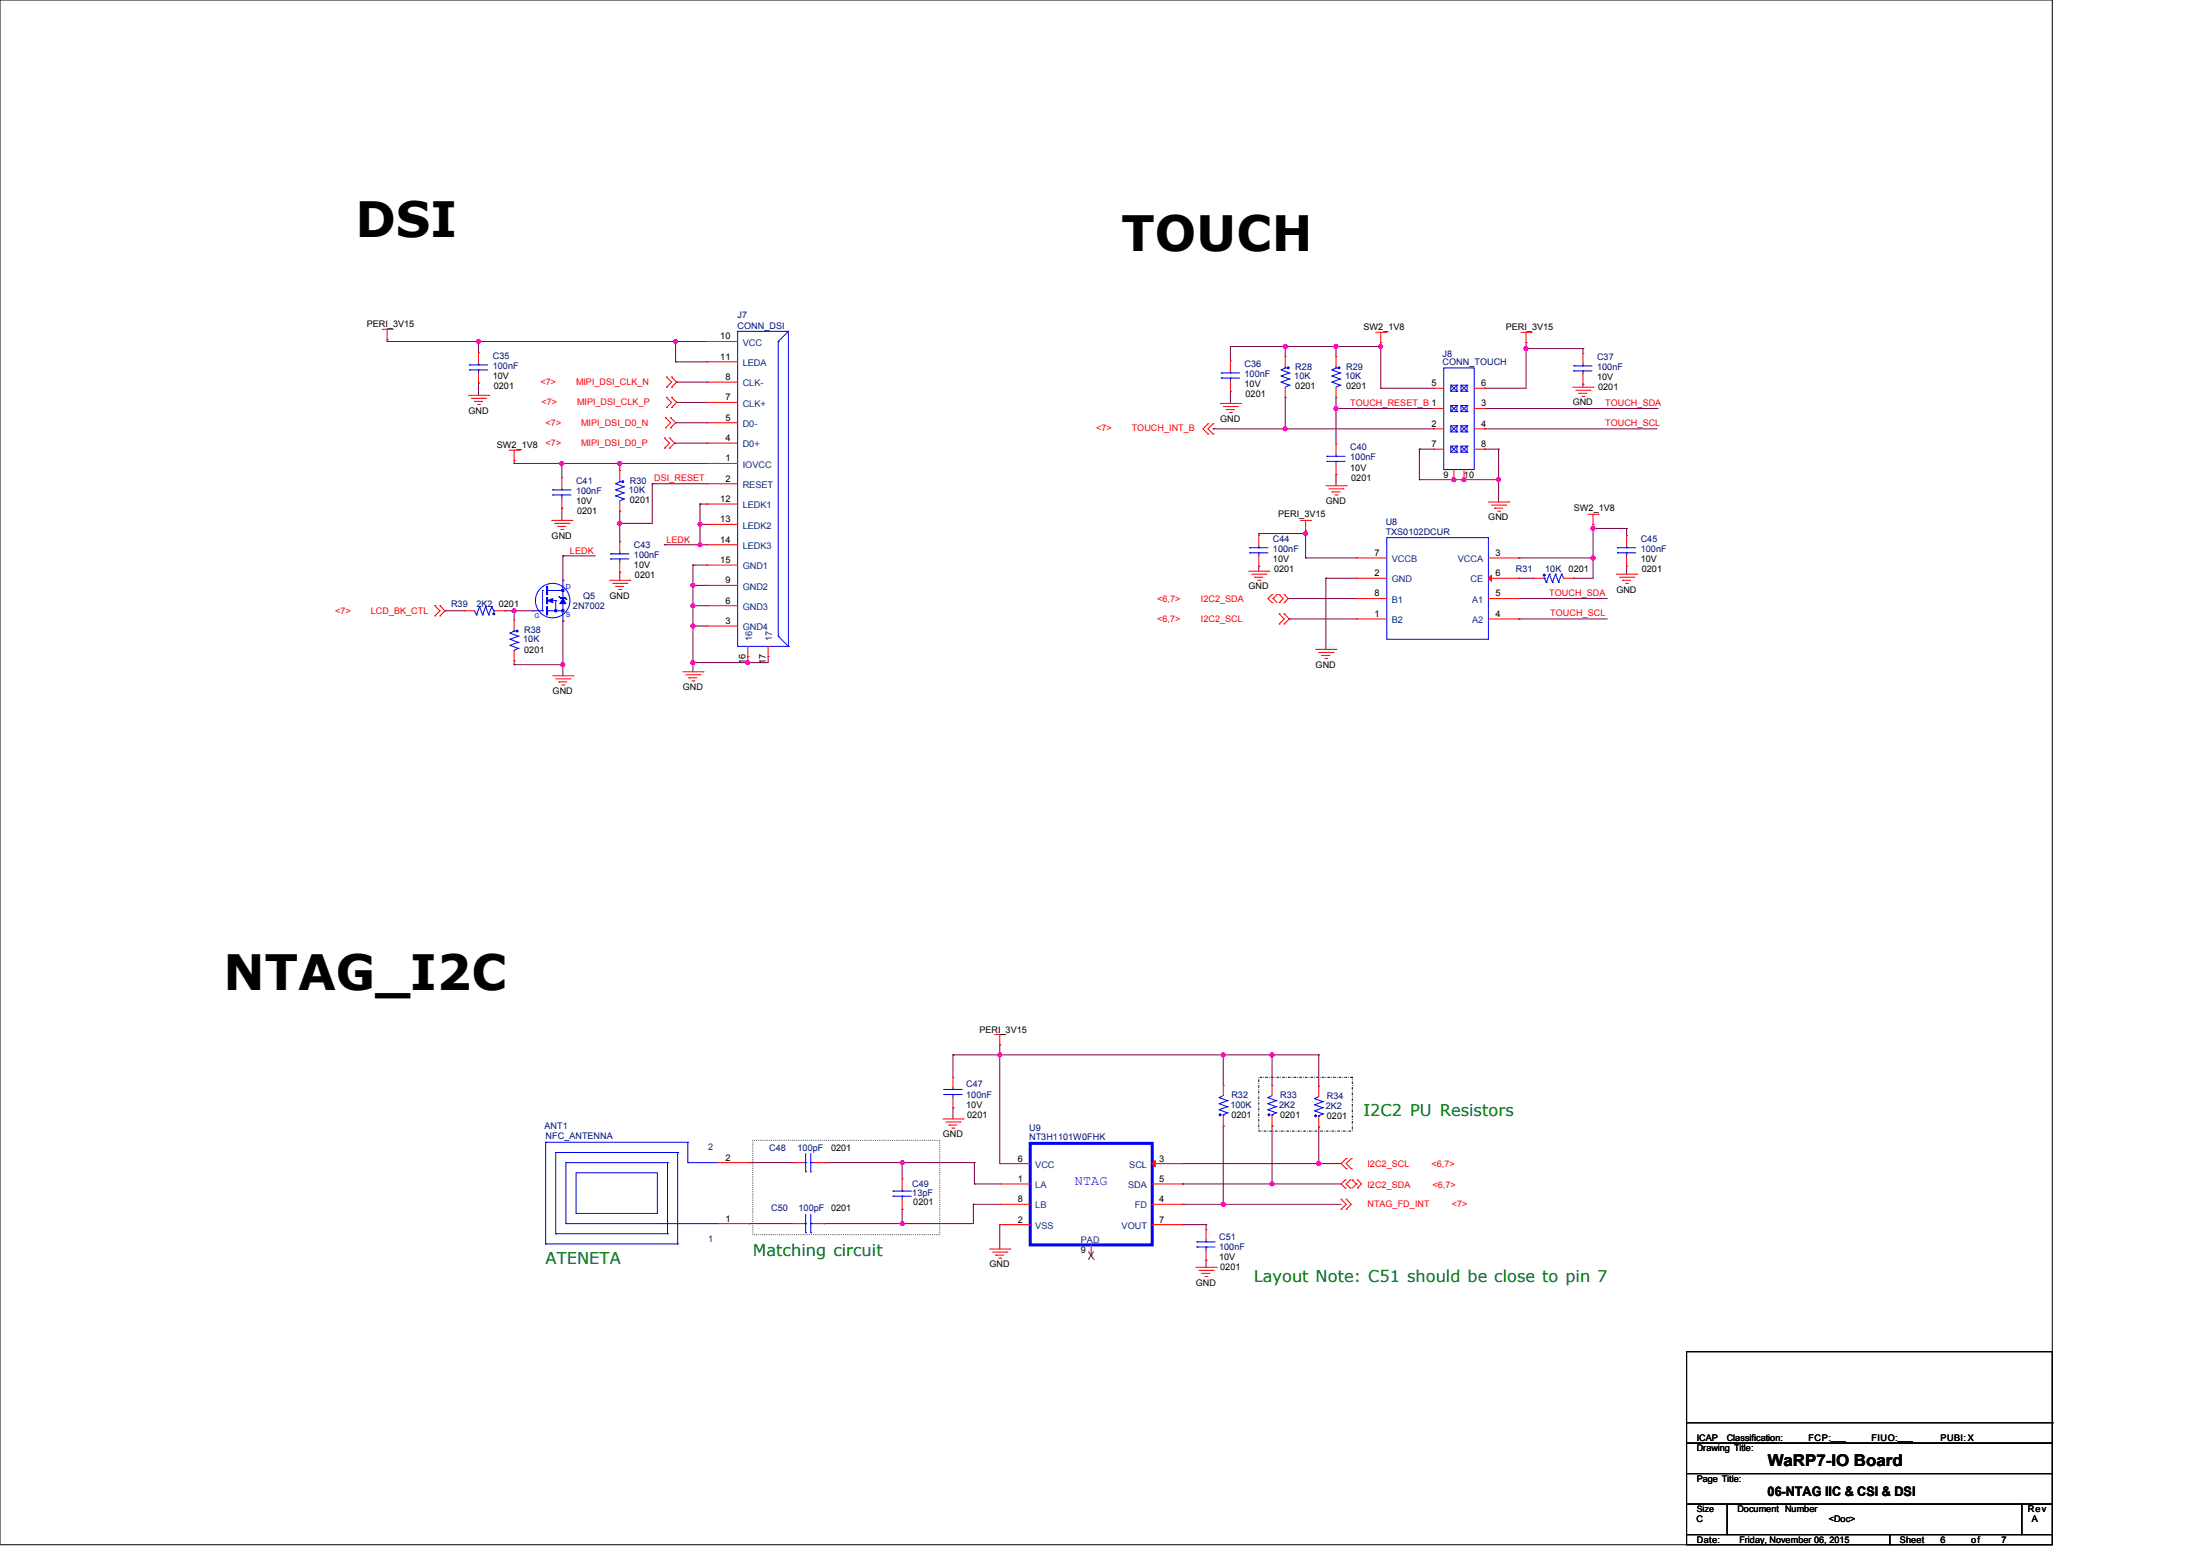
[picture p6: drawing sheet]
<svg xmlns="http://www.w3.org/2000/svg" width="297mm" height="210mm" viewBox="0 0 297 210" stroke-linecap="round" stroke-linejoin="round" font-family="sans-serif">
<path d="M0 0h277.1v208.5h-277.1zM227.7 194.8h49.4v4.1h-49.4zM227.7 198.9h49.4v4.1h-49.4zM227.7 182.4h49.4v12.4h-49.4zM227.7 192h49.4M277.1 192h.1M227.7 203h5.5v4.1h-5.5zM227.7 207.1h27.4v1.4h-27.4zM233.2 203h39.7v4.1h-39.7zM255.1 207.1h22v1.4h-22zM272.9 203h4.2v4.1h-4.2z" fill="none" stroke="#000" stroke-width=".14"/>
<path d="M101.6 153.9h25.3v12.7h-25.3z" fill="none" stroke="#000" stroke-width=".14" stroke-dasharray="0 .3"/>
<path d="M169.9 145.4h12.7v7.3h-12.7z" fill="none" stroke="#000" stroke-width=".14" stroke-dasharray=".3 .3 0 .3"/>
<g fill="none" stroke="#800040" stroke-width=".14">
<path d="M52.3 46.1h.1M52.3 45.8h.1M52.3 46.1h43.2M52.3 45.8v.3M64.6 46.1h.1M64.6 51.7h.1M64.6 46.1v1.5M64.6 51.7v1.7M91.1 59.8h.1M91.1 59.8h4.4M91.2 46.1h.1M91.2 48.8h.1"/>
<path d="M91.2 57.1h.1M91.2 46.1v2.7M91.2 48.8h4.3M91.2 57.1h4.3M91.3 51.6h.1M91.3 54.3h.1M91.3 51.6h4.2M91.3 54.3h4.2M163.8 57.9h.1M163.8 57.9h29.7M166.1 52.8h.1M166.1 46.8h.1"/>
<path d="M166.1 46.8v1.9M166.1 52.8v1.7M166.1 46.8h20.3M173.5 46.8h.1M173.5 53.6h.1M173.5 57.9h.1M173.5 46.8v1.3M173.5 53.6v4.3M180.4 53.6h.1M180.4 55.1h.1M180.4 46.8h.1M180.4 46.8v1.3"/>
<path d="M180.4 53.6v6.3M180.4 55.1h13.1M186.4 46.2h.1M186.4 52.4h.1M186.4 46.8h.1M186.4 46.2v6.2M186.4 52.4h7.1M200.4 55.1h.1M200.4 57.9h.1M200.4 52.4h.1M200.4 55.1h23.4M200.4 57.9h23.3"/>
<path d="M206 47h.1M206 46.2h.1M206 46.2v6.2h-5.6M206 47h7.7M213.7 51.8h.1M213.7 47h.1M213.7 47v.7M213.7 51.8v.5M69.4 62.5h.1M69.4 62.1h.1M69.4 62.5h26.1M69.4 62.1v.4"/>
<path d="M75.9 68.6h.1M75.9 62.5h.1M75.9 62.5v2M75.9 68.6v1.6M76 75h.1M76 75v3.3M76 75h4.4M83.7 62.5h.1M83.7 70.6h.1M83.7 69h.1M83.7 77.2h.1M83.7 62.5v1"/>
<path d="M83.7 69v4.1M83.7 77.2v1.1M88.1 65.3h.1M88.1 65.3v5.3h-4.4M88.1 65.3h7.4M89.7 73.5h.1M89.7 73.5h5.8M93.5 76.3h.1M93.5 79h.1M93.5 76.3h2M93.5 76.3v14.4M93.5 79h2"/>
<path d="M94.5 68h.1M94.5 73.5h.1M94.5 70.8h.1M94.5 68v5.5M94.5 68h1M94.5 70.8h1M169.9 76.4h.1M169.9 72h.1M169.9 72v.3M169.9 76.4v.7M169.9 72h6.4M176.3 75.3h.1"/>
<path d="M176.3 71.6h.1M176.3 72h.1M176.3 75.3h6.8M176.3 71.6v3.7M179 78h.1M179 78h4.1M179 78v9.6M180.4 64.1h.1M180.4 64.1v1.5M191.6 60.6h.1M191.6 64.7h.1M191.6 60.6h1.9"/>
<path d="M191.6 60.6v4.1M191.6 64.7h10.7M196.3 64.7h.1M197.6 64.7h.1M200.4 60.6h.1M200.4 60.6h1.9M202.3 60.6h.1M202.3 64.7h.1M202.3 60.6v7.2M205.1 78h.1M205.1 75.3h.1M205.1 75.3h10"/>
<path d="M205.1 78h1.9M212.5 78h.1M215.1 70.8h.1M215.1 71.3h.1M215.1 75.3h.1M215.1 70.8v7.2h-2.6M215.1 71.3h4.5M219.6 71.3h.1M219.6 76.4h.1M219.6 71.3v1M219.6 76.4v1.1M60.1 82.4h.1"/>
<path d="M60.1 82.4h2.6M68.2 82.4h.1M68.2 82.4h3.7M69.4 82.4h.1M69.4 89.7h.1M69.4 89.2h.1M69.4 82.4v1.3M69.4 89.2v.5M69.4 89.7h6.6M76 83.8h.1M76 89.7h.1M76 83.8v7.4"/>
<path d="M93.5 81.7h.1M93.5 84.5h.1M93.5 89.4h.1M93.5 81.7h2M93.5 84.5h2M101 88.6h.1M101 89.4h.1M101 88.6v.8M103.7 88.6h.1M103.7 88.6v.8h-10.2M173.9 80.8h.1M173.9 80.8h9.2"/>
<path d="M174.1 83.5h.1M174.1 83.5h9M205.1 80.8h.1M205.1 83.5h.1M205.1 80.8h11.9M205.1 83.5h11.9M101.1 156.9h.1M101.1 156.9h6M111.2 156.9h.1M111.2 156.9h20.3M121.8 156.9h.1M121.8 156.9v2.2"/>
<path d="M128.7 142.4h.1M128.7 149.5h.1M128.7 142.4h49.3M128.7 142.4v3M128.7 149.5v1.5M131.5 156.9h.1M131.5 159.8h.1M131.5 159.8h3.5M131.5 156.9v2.9M135 142.4h.1M135 141h.1M135 141v16"/>
<path d="M159.6 157h.1M159.6 159.8h.1M159.6 157h21.4M159.6 159.8h21.4M165.1 142.4h.1M165.1 152h.1M165.1 142.4v4.1M165.1 152v10.5M171.7 152h.1M171.7 159.8h.1M171.7 142.4h.1M171.7 142.4v4.1"/>
<path d="M171.7 152v7.8M178 152.1h.1M178 157h.1M178 142.4h.1M178 142.4v4.2M178 152.1v4.9M101.1 165.1h.1M101.1 165.1h6M111.2 165.1h.1M121.8 163.2h.1M121.8 165.1h.1M121.8 163.2v1.9"/>
<path d="M131.4 162.5h.1M131.4 162.5h3.6M131.4 162.5v2.6h-20.2M135 165.3h.1M135 165.3v3.3M159.6 165.3h.1M159.6 162.5h.1M159.6 162.5h21.4M159.6 165.3h3.2M162.8 165.3h.1M162.8 170.1h.1M162.8 165.3v.7"/>
<path d="M162.8 170.1v.9M165.1 162.5h.1"/>
</g>
<g fill="#f0f" stroke="#f0f" stroke-width=".14">
<circle cx="165.1" cy="142.4" r=".27"/>
<circle cx="135" cy="142.4" r=".27"/>
<circle cx="165.1" cy="162.5" r=".27"/>
<circle cx="121.8" cy="156.9" r=".27"/>
<circle cx="121.8" cy="165.1" r=".27"/>
<circle cx="178" cy="157" r=".27"/>
<circle cx="171.7" cy="159.8" r=".27"/>
<circle cx="171.7" cy="142.4" r=".27"/>
<circle cx="93.5" cy="79" r=".27"/>
<circle cx="93.5" cy="81.7" r=".27"/>
<circle cx="93.5" cy="89.4" r=".27"/>
<circle cx="93.5" cy="84.5" r=".27"/>
<circle cx="83.7" cy="62.5" r=".27"/>
<circle cx="83.7" cy="70.6" r=".27"/>
<circle cx="91.2" cy="46.1" r=".27"/>
<circle cx="64.6" cy="46.1" r=".27"/>
<circle cx="75.8" cy="62.5" r=".27"/>
<circle cx="100.9" cy="89.4" r=".27"/>
<circle cx="215.1" cy="71.3" r=".27"/>
<circle cx="176.2" cy="72" r=".27"/>
<circle cx="173.5" cy="46.8" r=".27"/>
<circle cx="206" cy="47" r=".27"/>
<circle cx="186.4" cy="46.8" r=".27"/>
<circle cx="180.4" cy="55.1" r=".27"/>
<circle cx="180.4" cy="46.8" r=".27"/>
<circle cx="173.5" cy="57.9" r=".27"/>
<circle cx="202.3" cy="64.7" r=".27"/>
<circle cx="215.1" cy="75.3" r=".27"/>
<circle cx="197.6" cy="64.7" r=".27"/>
<circle cx="196.3" cy="64.7" r=".27"/>
<circle cx="94.5" cy="73.5" r=".26"/>
<circle cx="94.5" cy="70.8" r=".27"/>
<circle cx="76" cy="89.7" r=".27"/>
<circle cx="69.4" cy="82.4" r=".27"/>
</g>
<g fill="none" stroke="#f00" stroke-width=".14">
<path d="M51.6 44.4h1.3M52.3 45.8h.1M52.3 44.4v1.4M52.9 44.4h.1M63.2 53.4h2.8M63.6 53.8h2M64.1 54.2h.1M64.1 54.2h1.1M64.5 54.6h.2M64.6 47.6h.1M64.6 51.7h.1M64.6 47.6v1.4"/>
<path d="M64.6 50.3v1.4M64.7 54.6h.1M65.6 53.8h.1M66 53.4h.1M89.7 59.1h.1M89.7 59.1l.7 .7-.7 .7M89.8 57.7h.1M89.8 56.4h.1M89.8 56.4l.7 .7-.7 .6M90 52.3h.1M90 50.9h.1M90 55h.1"/>
<path d="M90 53.6h.1M90 50.9l.7 .7-.7 .7M90 53.6l.7 .7-.7 .7M90.4 59.1h.1M90.4 59.1l.7 .7-.7 .7M90.5 56.4h.1M90.5 57.7h.1M90.5 56.4l.7 .7-.7 .6M90.7 50.9h.1M90.7 52.3h.1M90.7 53.6h.1M90.7 55h.1"/>
<path d="M90.7 50.9l.6 .7-.6 .7M90.7 53.6l.6 .7-.6 .7M95.5 48.8h.1M95.5 46.1h.1M95.5 51.6h.1M95.5 54.3h.1M95.5 57.1h.1M95.5 59.8h.1M95.5 48.8h4.1M95.5 46.1h4.1M95.5 51.6h4.1M95.5 54.3h4.1"/>
<path d="M95.5 57.1h4.1M95.5 59.8h4.1M163.1 57.2h.1M163.1 58.6h.1M163.1 57.2l-.7 .7 .7 .7M163.8 57.2h.1M163.8 58.6h.1M163.8 57.2l-.7 .7 .7 .7M164.7 54.5h2.8M165.1 54.9h2M165.6 55.3h.1M165.6 55.3h1"/>
<path d="M166 55.7h.2M166.1 48.7h.1M166.1 52.8h.1M166.1 48.7v1.4M166.1 51.4v1.4M166.2 55.7h.1M167.1 54.9h.1M167.5 54.5h.1M173.5 48.1h.1M173.5 53.6h.1M173.5 48.1v1.4M173.5 52.3v1.3"/>
<path d="M180.4 59.9h.1M180.4 48.1h.1M180.4 53.6h.1M180.4 48.1v1.4M180.4 52.3v1.3M180.4 59.9v1.4M185.7 44.9h1.4M186.4 46.2h.1M186.4 44.9v1.3M187.1 44.9h.1M193.5 52.4h.1M193.5 55.1h.1"/>
<path d="M193.5 57.9h.1M193.5 57.9h1.4M193.5 52.4h1.4M193.5 55.1h1.4M199 57.9h1.4M199 52.4h1.4M199 55.1h1.4M200.4 57.9h.1M200.4 52.4h.1M200.4 55.1h.1M205.3 44.9h1.4M206 46.2h.1"/>
<path d="M206 44.9v1.3M206.7 44.9h.1M212.3 52.3h2.8M212.7 52.7h2M213.1 53.1h.1M213.1 53.1h1.1M213.6 53.5h.2M213.7 47.7h.1M213.7 51.8h.1M213.7 47.7v1.4M213.7 50.5v1.3M213.8 53.5h.1"/>
<path d="M214.7 52.7h.1M215.1 52.3h.1M68.7 60.8h1.4M69.4 62.1h.1M69.4 60.8v1.3M70.1 60.8h.1M74.5 70.2h2.7M74.9 70.6h1.9M75.3 71h.1M75.3 71h1.1M75.7 71.5h.3M75.9 64.5h.1"/>
<path d="M75.9 68.6h.1M75.9 64.5v1.3M75.9 67.2v1.4M76 71.5h.1M76 78.3h.1M76.8 70.6h.1M77.2 70.2h.1M82.3 78.3h2.7M82.7 78.7h1.9M83.1 79.1h.1M83.1 79.1h1.1M83.5 79.6h.3"/>
<path d="M83.7 63.5h.1M83.7 69h.1M83.7 73.1h.1M83.7 77.2h.1M83.7 63.5v1.4M83.7 67.6v1.4M83.7 73.1v1.4M83.7 75.9v1.3M83.8 79.6h.1M84.6 78.7h.1M85 78.3h.1M89.7 60.5h.1"/>
<path d="M90.4 60.5h.1M95.5 76.3h.1M95.5 73.5h.1M95.5 70.8h.1M95.5 68h.1M95.5 79h.1M95.5 65.3h.1M95.5 62.5h.1M95.5 76.3h4.1M95.5 73.5h4.1M95.5 70.8h4.1M95.5 68h4.1"/>
<path d="M95.5 79h4.1M95.5 65.3h4.1M95.5 62.5h4.1M168.6 77.1h2.7M169 77.5h1.9M169.4 77.9h.1M169.4 77.9h1.1M169.8 78.3h.3M169.9 72.3h.1M169.9 76.4h.1M169.9 72.3v1.4M169.9 75v1.4"/>
<path d="M170.1 78.3h.1M170.9 77.5h.1M171.3 77.1h.1M175.6 70.2h1.3M176.3 71.6h.1M176.3 70.2v1.4M176.9 70.2h.1M179 65.6h2.7M179.4 66h1.9M179.8 66.4h.1M179.8 66.4h1.1M180.2 66.8h.3"/>
<path d="M180.4 64.1h.1M180.4 62.7v1.4M180.5 66.8h.1M181.3 66h.1M181.7 65.6h.1M183.1 75.3h.1M183.1 78h.1M183.1 75.3h4.1M183.1 78h4.1M193.5 60.6h.1M193.5 60.6h1.4M196.3 64.7h.1"/>
<path d="M196.3 63.4v1.3M197.6 64.7h.1M197.6 63.4v1.3M199 60.6h1.4M200.4 60.6h.1M200.9 67.8h2.8M200.9 75.3h4.2M200.9 78h4.2M201.3 68.2h2M201.8 68.6h.1M201.8 68.6h1.1M202.2 69h.2"/>
<path d="M202.4 69h.1M203.3 68.2h.1M203.7 67.8h.1M205.1 75.3h.1M205.1 78h.1M207 78h.1M207 78h1.3M211.1 78h1.4M212.5 78h.1M214.4 69.4h1.4M215.1 70.8h.1M215.1 69.4v1.4"/>
<path d="M215.8 69.4h.1M218.2 77.5h2.8M218.6 77.9h2M219 78.3h.1M219 78.3h1.1M219.5 78.7h.2M219.6 72.3h.1M219.6 76.4h.1M219.6 72.3v1.4M219.6 75v1.4M219.7 78.7h.1M220.6 77.9h.1"/>
<path d="M221 77.5h.1M58.7 83.1h.1M58.7 81.7h.1M58.7 81.7l.7 .7-.7 .7M59.4 81.7h.1M59.4 83.1h.1M59.4 81.7l.7 .7-.7 .7M62.7 82.4h.1M62.7 82.4h1.4M66.8 82.4h1.4M68.2 82.4h.1M69.4 83.7h.1"/>
<path d="M69.4 89.2h.1M69.4 83.7v1.3M69.4 87.8v1.4M71.9 82.4h.1M74.6 91.2h2.8M75 91.6h2M75.4 92h.1M75.4 92h1.1M75.9 92.4h.2M76 83.8h.1M76.1 92.4h.1M77 91.6h.1"/>
<path d="M77.4 91.2h.1M92.2 90.7h2.7M92.6 91.1h1.9M93 91.5h.1M93 91.5h1.1M93.4 91.9h.3M93.7 91.9h.1M94.5 91.1h.1M94.9 90.7h.1M95.5 81.7h.1M95.5 84.5h.1M95.5 81.7h4.1"/>
<path d="M95.5 84.5h4.1M101 88.6h.1M101 87.2v1.4M103.7 88.6h.1M103.7 87.2v1.4M171.7 81.3h.1M171.7 80.2h.1M171.7 80.2l-.5 .6 .5 .5M171.9 80.8h.1M171.9 80.8l.5 .5M172.4 80.2h.1M172.4 80.2l-.5 .6"/>
<path d="M172.7 84.2h.1M172.7 82.8h.1M172.7 80.2h.1M172.7 81.3h.1M172.7 82.8l.7 .7-.7 .7M172.7 80.2l.5 .6-.5 .5M173.4 82.8h.1M173.4 84.2h.1M173.4 80.2h.1M173.4 81.3h.1M173.4 82.8l.7 .7-.7 .7M173.4 80.2l.5 .6-.5 .5"/>
<path d="M177.6 87.6h2.8M178 88.1h2M178.4 88.5h.1M178.4 88.5h1.1M178.9 88.9h.2M179.1 88.9h.1M180 88.1h.1M180.4 87.6h.1M183.1 80.8h.1M183.1 83.5h.1M183.1 80.8h4.1M183.1 83.5h4.1"/>
<path d="M200.9 80.8h4.2M200.9 83.5h4.2M205.1 80.8h.1M205.1 83.5h.1M134.3 139.6h1.3M135 139.6v1.4M135.6 139.6h.1M97 156.9h4.1M101.1 156.9h.1M107.1 156.9h.1M107.1 156.9h1.4M109.9 156.9h1.3"/>
<path d="M111.2 156.9h.1M121.8 159.1h.1M121.8 159.1v1.4M127.3 151h2.7M127.7 151.4h1.9M128.1 151.8h.1M128.1 151.8h1.1M128.5 152.3h.3M128.7 145.4h.1M128.7 149.5h.1M128.7 145.4v1.4M128.7 148.1v1.4"/>
<path d="M128.8 152.3h.1M129.6 151.4h.1M130 151h.1M135 141h.1M135 157h.1M135 159.8h.1M135 157h4.1M135 159.8h4.1M155.5 157h4.1M155.5 159.8h4.1M159.6 157h.1M159.6 159.8h.1"/>
<path d="M165.1 152h.1M165.1 146.5h.1M165.1 146.5v1.4M165.1 150.6v1.4M171.7 152h.1M171.7 146.5h.1M171.7 146.5v1.4M171.7 150.6v1.4M178 152.1h.1M178 146.6h.1M178 146.6v1.4M178 150.7v1.4"/>
<path d="M181.6 159.2h.1M181.6 159.2l-.6 .6 .6 .5M181.7 156.4h.1M181.7 157.7h.1M181.7 156.4l-.7 .6 .7 .7M182.3 159.2h.1M182.3 159.2l-.6 .6 .6 .5M182.4 157.7h.1M182.4 156.4h.1M182.4 156.4l-.7 .6 .7 .7M182.6 159.2h.1M182.6 159.2l.5 .6"/>
<path d="M183.1 159.8h.1M183.1 159.8l-.5 .5M183.3 159.2h.1M183.3 159.2l.5 .6-.5 .5M97 165.1h4.1M101.1 165.1h.1M107.1 165.1h.1M107.1 165.1h1.4M109.9 165.1h1.3M111.2 165.1h.1M121.8 163.2h.1M121.8 161.9v1.3"/>
<path d="M133.6 168.6h2.7M134 169h1.9M134.4 169.4h.1M134.4 169.4h1.1M134.8 169.8h.3M135 162.5h.1M135 165.3h.1M135 162.5h4.1M135 165.3h4.1M135.1 169.8h.1M135.9 169h.1M136.3 168.6h.1"/>
<path d="M147.3 169.4h.1M147.3 168v1.4M155.5 162.5h4.1M155.5 165.3h4.1M159.6 162.5h.1M159.6 165.3h.1M161.4 171h2.8M161.9 171.4h1.9M162.3 171.9h.1M162.3 171.9h1.1M162.7 172.3h.2M162.8 166h.1"/>
<path d="M162.8 170.1h.1M162.8 166v1.3M162.8 168.7v1.4M162.9 172.3h.1M163.8 171.4h.1M164.2 171h.1M181 161.9h.1M181 163.2h.1M181 161.9l.7 .6-.7 .7M181.6 160.3h.1M181.7 161.9h.1M181.7 163.2h.1"/>
<path d="M181.7 161.9l.7 .6-.7 .7M182.3 160.3h.1M183.3 160.3h.1"/>
</g>
<g fill="none" stroke="#00f" stroke-width=".14">
<path d="M63.4 49.9h.1M63.4 49.2h.1M63.4 49.9h2.4M63.4 49.2h2.4M64.6 49.2h.1M64.6 49.9h.1M64.6 49v.2M64.6 49.9v.4M99.6 44.7h6.8v42.5h-6.8zM105.1 46.1h.1M105.1 46.1v39.8M106.4 44.7l-1.3 1.4"/>
<path d="M164.9 51h.1M164.9 50.3h.1M164.9 51h2.4M164.9 50.3h2.4M166.1 50.3h.1M166.1 51h.1M166.1 50.1v.2M166.1 51v.4M173 51.6h.1M173 50.7h.1M173 49.9h.1M173 51.6l1.1 .4"/>
<path d="M173 50.7l1.1 .5M173 49.9l1.1 .4M173.5 49.7h.1M173.5 49.5v.2M173.5 49.7l-.5 .2M174.1 52h.1M174.1 51.2h.1M174.1 50.3h.1M174.1 52l-.6 .3M174.1 51.2l-1.1 .4M174.1 50.3l-1.1 .4M179.8 51.6h.1"/>
<path d="M179.8 50.7h.1M179.8 49.9h.1M179.8 51.6l1.1 .4M179.8 50.7l1.1 .5M179.8 49.9l1.1 .4M180.4 49.7h.1M180.4 49.5v.2M180.4 49.7l-.6 .2M180.9 52h.1M180.9 51.2h.1M180.9 50.3h.1M180.9 52l-.5 .3"/>
<path d="M180.9 51.2l-1.1 .4M180.9 50.3l-1.1 .4M194.9 49.7h4.1v13.7h-4.1zM195.9 52h.8v.8h-.8zM195.9 54.7h.8v.9h-.8zM195.9 57.5h.8v.8h-.8zM195.9 52l.8 .8M195.9 54.7l.8 .9M195.9 57.5l.8 .8M196.7 52h.1M196.7 52.8h.1M196.7 54.7h.1"/>
<path d="M196.7 55.6h.1M196.7 57.5h.1M196.7 58.3h.1M196.7 52l-.8 .8M196.7 54.7l-.8 .9M196.7 57.5l-.8 .8M197.2 52h.9v.8h-.9zM197.2 54.7h.9v.9h-.9zM197.2 57.5h.9v.8h-.9zM197.2 52l.9 .8M197.2 54.7l.9 .9M197.2 57.5l.9 .8"/>
<path d="M198.1 52h.1M198.1 52.8h.1M198.1 54.7h.1M198.1 55.6h.1M198.1 57.5h.1M198.1 58.3h.1M198.1 52l-.9 .8M198.1 54.7l-.9 .9M198.1 57.5l-.9 .8M212.5 50.1h.1M212.5 49.4h.1M212.5 50.1h2.4"/>
<path d="M212.5 49.4h2.4M213.7 49.4h.1M213.7 50.1h.1M213.7 49.1v.3M213.7 50.1v.4M73.2 79.7h.1M73.2 79.7v2.7M73.9 79.7h2M74.6 66.8h.1M74.6 66.1h.1M74.6 66.8h2.5M74.6 66.1h2.5"/>
<path d="M75.9 79.7h.1M75.9 66.1h.1M75.9 66.8h.1M75.9 65.8v.3M75.9 66.8v.4M76 79.8h.1M76 78.3h.1M76 78.3v1.3M76 79.8v.8M82.4 75.4h.1M82.4 74.8h.1M82.4 75.4h2.5"/>
<path d="M82.4 74.8h2.5M83.1 66.9h.1M83.1 66.1h.1M83.1 65.3h.1M83.1 66.9l1.1 .4M83.1 66.1l1.1 .4M83.1 65.3l1.1 .4M83.7 65h.1M83.7 74.8h.1M83.7 75.4h.1M83.7 64.9v.1M83.7 74.5v.3"/>
<path d="M83.7 75.4v.5M83.7 65l-.6 .3M84.2 67.3h.1M84.2 66.5h.1M84.2 65.7h.1M84.2 67.3l-.5 .3M84.2 66.5l-1.1 .4M84.2 65.7l-1.1 .4M168.7 74.6h.1M168.7 73.9h.1M168.7 74.6h2.5M168.7 73.9h2.5"/>
<path d="M169.9 73.9h.1M169.9 74.6h.1M169.9 73.7v.2M169.9 74.6v.4M179.1 62.3h.1M179.1 61.6h.1M179.1 62.3h2.5M179.1 61.6h2.5M180.4 61.6h.1M180.4 62.3h.1M180.4 61.3v.3M180.4 62.3v.4"/>
<path d="M187.2 72.6h13.7v13.7h-13.7zM195.9 60.2h.8v.8h-.8zM195.9 60.2l.8 .8M196.7 60.2h.1M196.7 61h.1M196.7 60.2l-.8 .8M197.2 60.2h.9v.8h-.9zM197.2 60.2l.9 .8M198.1 60.2h.1M198.1 61h.1M198.1 60.2l-.9 .8M208.3 78h.2"/>
<path d="M208.5 78h.1M208.5 78l.3 .6M208.8 78.6h.1M209.2 77.5h.1M209.2 77.5l.4 1.1M209.2 77.5l-.4 1.1M209.6 78.6h.1M210 77.5h.1M210 77.5l.4 1.1M210 77.5l-.4 1.1M210.4 78.6h.1M210.8 77.5h.1"/>
<path d="M210.8 77.5l.3 .5M210.8 77.5l-.4 1.1M218.4 74.6h.1M218.4 73.9h.1M218.4 74.6h2.4M218.4 73.9h2.4M219.6 73.9h.1M219.6 74.6h.1M219.6 73.7v.2M219.6 74.6v.4M64.1 82.4l.2 .6M64.3 83h.1"/>
<path d="M64.7 81.9h.1M64.7 81.9l-.4 1.1M64.7 81.9l.5 1.1M65.2 83h.1M65.6 81.9h.1M65.6 81.9l-.4 1.1M65.6 81.9l.4 1.1M66 83h.1M66.4 81.9h.1M66.4 81.9l-.4 1.1M66.4 81.9l.3 .5M66.7 82.4h.1"/>
<path d="M68.9 87.1h.1M68.9 86.3h.1M68.9 85.4h.1M68.9 87.1l1.1 .4M68.9 86.3l1.1 .4M68.9 85.4l1.1 .5M69.4 85.2h.1M69.4 85v.2M69.4 85.2l-.5 .2M70 87.5h.1M70 86.7h.1M70 85.9h.1"/>
<path d="M70 87.5l-.6 .3M70 86.7l-1.1 .4M70 85.9l-1.1 .4M71.9 82.4h1.3M73.2 82.4h.1M73.9 82.4h2M74.6 81.1h.4M75 81.1h.1M75 81.1v1.2M75.9 82.4h.1M76 82.3h.1M76 83.8h.1"/>
<path d="M76 81.5v.8M76 82.6v1.2M105.1 85.9h.1M105.1 85.9l1.3 1.3M106.4 87.2h.1M73.7 154.2h.1M73.7 154.2v13.7M73.7 154.2h19.2M75 155.5h.1M75 155.5v11M75 155.5h16.5M76.4 156.9h.1"/>
<path d="M76.4 156.9h13.7M76.4 156.9v8.2M77.8 158.3h10.9v5.5h-10.9zM90.1 156.9h.1M90.1 156.9v9.6M91.5 155.5h.1M91.5 155.5v12.4M92.9 154.2h.1M92.9 156.9h.1M92.9 156.9h4.1M92.9 154.2v2.7M97 156.9h.1"/>
<path d="M108.5 156.9h.3M108.8 156.9h.1M108.8 158.1h.1M108.8 155.7v2.4M109.5 158.1h.1M109.5 156.9h.1M109.5 156.9h.4M109.5 155.7v2.4M127.4 147.7h.1M127.4 147h.1M127.4 147.7h2.5M127.4 147h2.5"/>
<path d="M128.7 147h.1M128.7 147.7h.1M128.7 146.8v.2M128.7 147.7v.4M164.6 148.1h.1M164.6 149h.1M164.6 149.8h.1M164.6 148.1l1.1 .4M164.6 149l1.1 .4M164.6 149.8l1.1 .4M165.1 150.5h.1M165.1 150.5v.1"/>
<path d="M165.1 147.9l-.5 .2M165.7 148.5h.1M165.7 149.4h.1M165.7 150.2h.1M165.7 148.5l-1.1 .5M165.7 149.4l-1.1 .4M165.7 150.2l-.6 .3M171.2 148.1h.1M171.2 149h.1M171.2 149.8h.1M171.2 148.1l1.1 .4M171.2 149l1.1 .4"/>
<path d="M171.2 149.8l1.1 .4M171.7 150.5h.1M171.7 150.5v.1M171.7 147.9l-.5 .2M172.3 148.5h.1M172.3 149.4h.1M172.3 150.2h.1M172.3 148.5l-1.1 .5M172.3 149.4l-1.1 .4M172.3 150.2l-.6 .3M177.5 148.3h.1M177.5 149.1h.1"/>
<path d="M177.5 149.9h.1M177.5 148.3l1.1 .4M177.5 149.1l1.1 .4M177.5 149.9l1.1 .4M178 150.6h.1M178 150.6v.1M178 148l-.5 .3M178.6 148.7h.1M178.6 149.5h.1M178.6 150.3h.1M178.6 148.7l-1.1 .4M178.6 149.5l-1.1 .4"/>
<path d="M178.6 150.3l-.6 .3M73.7 167.9h.1M73.7 167.9h17.8M75 166.5h.1M75 166.5h15.1M76.4 165.1h.1M76.4 165.1h20.6M90.1 166.5h.1M91.5 167.9h.1M97 165.1h.1M108.5 165.1h.3M108.8 165.1h.1"/>
<path d="M108.8 166.4h.1M108.8 163.9v2.5M109.5 166.4h.1M109.5 165.1h.1M109.5 163.9v2.5M109.5 165.1h.4M120.6 161.4h.1M120.6 160.8h.1M120.6 161.4h2.4M120.6 160.8h2.4M121.8 160.8h.1M121.8 161.4h.1"/>
<path d="M121.8 160.5v.3M121.8 161.4v.5M161.6 168.3h.1M161.6 167.6h.1M161.6 168.3h2.4M161.6 167.6h2.4M162.8 167.6h.1M162.8 168.3h.1M162.8 167.3v.3M162.8 168.3v.4"/>
<circle cx="74.6" cy="81.1" r="2.33"/>
</g>
<g fill="#00f" stroke="#00f" stroke-width=".14">
<path d="M76 80.8l.4 .7h-.8z"/>
<path d="M73.9 81.1l.7-.3v.5z"/>
<path d="M75.9 79.6h.2v.2h-.2z" fill-rule="evenodd"/>
<path d="M75.9 82.3h.2v.3h-.2z" fill-rule="evenodd"/>
<path d="M73.8 79.1h.1v1.1h-.1z" fill-rule="evenodd"/>
<path d="M73.8 81.9h.1v1.1h-.1z" fill-rule="evenodd"/>
<path d="M73.8 80.6h.1v.9h-.1z" fill-rule="evenodd"/>
<path d="M75.7 80.6h.6v.2h-.6z" fill-rule="evenodd"/>
<path d="M74.9 82.3h.3v.3h-.3z" fill-rule="evenodd"/>
<path d="M76.3 80.6l.2 .3-.2-.1z" fill-rule="evenodd"/>
<path d="M75.4 80.5l.3 .1v.2z" fill-rule="evenodd"/>
<circle cx="66.7" cy="82.8" r=".13"/>
<circle cx="171.3" cy="150.5" r=".13"/>
<circle cx="164.7" cy="150.5" r=".13"/>
<circle cx="177.6" cy="150.6" r=".13"/>
<circle cx="84.1" cy="65" r=".13"/>
<circle cx="69.8" cy="85.2" r=".13"/>
<circle cx="180.8" cy="49.6" r=".13"/>
<circle cx="173.9" cy="49.6" r=".13"/>
<circle cx="208.5" cy="77.6" r=".13"/>
</g>
<path d="M139.1 154.3h16.4v13.7h-16.4z" fill="none" stroke="#00f" stroke-width=".4"/>
<g fill="#f00" stroke="#f00" stroke-width=".14">
<path d="M155.5 157l.5-.4v.9z"/>
<path d="M200.9 78l.4-.4v.9z"/>
</g>
<path d="M146.9 170h.1M146.9 168.9l.7 1.1M147.6 170h.1M147.6 168.9l-.7 1.1" fill="none" stroke="#804000" stroke-width=".14"/>
<g font-size="6.6">
<text x="48" y="32">DSI</text>
<text x="151.4" y="33.9">TOUCH</text>
<text x="30.2" y="133.6">NTAG_I2C</text>
</g>
<g font-size="2.2" fill="#008000">
<text x="184.1" y="150.6">I2C2 PU Resistors</text>
<text x="73.7" y="170.6">ATENETA</text>
<text x="101.6" y="169.5">Matching circuit</text>
<text x="169.3" y="173">Layout Note: C51 should be close to pin 7</text>
</g>
<text font-size="2.2" x="238.6" y="197.9">WaRP7-IO Board</text>
<text font-size="1.8" fill="#00f" x="145.1" y="159.9">NTAG</text>
<text font-size="1.8" x="238.6" y="201.9">06-NTAG IIC &amp; CSI &amp; DSI</text>
<g font-size="1.2">
<text x="49.5" y="44.2">PERI_3V15</text>
<text x="97.2" y="45.8">10</text>
<text x="184.1" y="44.6">SW2_1V8</text>
<text x="203.3" y="44.6">PERI_3V15</text>
<text x="66.5" y="51.2">10V</text>
<text x="66.7" y="52.5">0201</text>
<text x="97.2" y="48.5">11</text>
<text x="97.9" y="51.3">8</text>
<text x="168" y="52.3">10V</text>
<text x="168.1" y="53.6">0201</text>
<text x="174.9" y="52.5">0201</text>
<text x="181.7" y="52.5">0201</text>
<text x="193.2" y="52.1">5</text>
<text x="200" y="52.1">6</text>
<text x="215.6" y="51.3">10V</text>
<text x="215.7" y="52.7">0201</text>
<text x="63.2" y="55.8">GND</text>
<text x="97.9" y="54">7</text>
<text x="97.9" y="56.8">5</text>
<text x="97.9" y="59.5">4</text>
<text x="164.7" y="56.9">GND</text>
<text x="193.2" y="57.6">2</text>
<text x="200" y="57.6">4</text>
<text x="200" y="54.9">3</text>
<text x="212.3" y="54.7">GND</text>
<text x="67.1" y="60.5">SW2_1V8</text>
<text x="97.9" y="65">2</text>
<text x="97.9" y="62.3">1</text>
<text x="182.3" y="63.5">10V</text>
<text x="182.4" y="64.9">0201</text>
<text x="193.2" y="60.3">7</text>
<text x="194.9" y="64.5">9</text>
<text x="197.6" y="64.5">10</text>
<text x="200" y="60.3">8</text>
<text x="77.8" y="68">10V</text>
<text x="77.9" y="69.4">0201</text>
<text x="85" y="67.9">0201</text>
<text x="97.2" y="70.5">13</text>
<text x="97.2" y="67.7">12</text>
<text x="172.6" y="69.8">PERI_3V15</text>
<text x="179" y="68">GND</text>
<text x="200.9" y="70.2">GND</text>
<text x="212.5" y="69">SW2_1V8</text>
<text x="74.5" y="72.7">GND</text>
<text x="85.6" y="76.7">10V</text>
<text x="97.2" y="76">15</text>
<text x="97.2" y="73.2">14</text>
<text x="171.9" y="75.9">10V</text>
<text x="172" y="77.2">0201</text>
<text x="185.6" y="75">7</text>
<text x="185.6" y="77.8">2</text>
<text x="201.9" y="75">3</text>
<text x="201.9" y="77.8">6</text>
<text x="211.8" y="77.2">0201</text>
<text x="221.5" y="75.9">10V</text>
<text x="221.6" y="77.2">0201</text>
<text x="67.3" y="81.9">0201</text>
<text x="82.3" y="80.8">GND</text>
<text x="85.7" y="78.1">0201</text>
<text x="97.9" y="78.7">9</text>
<text x="97.9" y="81.5">6</text>
<text x="168.6" y="79.6">GND</text>
<text x="185.6" y="80.5">8</text>
<text x="185.6" y="83.2">1</text>
<text x="201.9" y="80.5">5</text>
<text x="201.9" y="83.2">4</text>
<text x="218.2" y="80">GND</text>
<text x="70.8" y="88.1">0201</text>
<text x="97.9" y="84.2">3</text>
<text x="100.7" y="89.6" transform="rotate(-90 100.7 89.6)">16</text>
<text x="103.4" y="89.6" transform="rotate(-90 103.4 89.6)">17</text>
<text x="74.6" y="93.7">GND</text>
<text x="92.2" y="93.1">GND</text>
<text x="177.6" y="90.1">GND</text>
<text x="132.2" y="139.4">PERI_3V15</text>
<text x="130.4" y="149.5">10V</text>
<text x="112.2" y="155.4">0201</text>
<text x="127.3" y="153.5">GND</text>
<text x="130.6" y="150.9">0201</text>
<text x="166.2" y="150.9">0201</text>
<text x="172.8" y="150.9">0201</text>
<text x="179.1" y="151">0201</text>
<text x="97.9" y="156.6">2</text>
<text x="137.4" y="156.8">6</text>
<text x="137.4" y="159.5">1</text>
<text x="156.5" y="156.8">3</text>
<text x="156.5" y="159.5">5</text>
<text x="97.9" y="164.9">1</text>
<text x="112.2" y="163.5">0201</text>
<text x="123.3" y="162.7">0201</text>
<text x="137.4" y="162.3">8</text>
<text x="137.4" y="165">2</text>
<text x="156.5" y="162.3">4</text>
<text x="156.5" y="165">7</text>
<text x="133.6" y="171">GND</text>
<text x="145.9" y="169.1">9</text>
<text x="161.4" y="173.5">GND</text>
<text x="164.6" y="170.1">10V</text>
<text x="164.7" y="171.5">0201</text>
<text x="229.1" y="195.9">Drawing Title:</text>
<text x="229.1" y="194.5">ICAP</text>
<text x="233.1" y="194.5">Classification:</text>
<text x="244.1" y="194.5">FCP:___</text>
<text x="252.6" y="194.5">FIUO:___</text>
<text x="262" y="194.5">PUBI: X</text>
<text x="229.1" y="200">Page Title:</text>
<text x="229" y="205.5">C</text>
<text x="229.1" y="208.2">Date:</text>
<text x="229.1" y="204.1">Size</text>
<text x="234.5" y="204.1">Document Number</text>
<text x="234.8" y="208.2">Friday, November 06, 2015</text>
<text x="246.9" y="205.5">&lt;Doc&gt;</text>
<text x="256.5" y="208.2">Sheet</text>
<text x="262" y="208.2">6</text>
<text x="266.1" y="208.2">of</text>
<text x="270.2" y="208.2">7</text>
<text x="273.8" y="204.1">Rev</text>
<text x="274.3" y="205.5">A</text>
</g>
<g font-size="1.2" fill="#000080">
<text x="99.6" y="42.9">J7</text>
<text x="99.6" y="44.4">CONN_DSI</text>
<text x="66.5" y="48.4">C35</text>
<text x="66.5" y="49.8">100nF</text>
<text x="168" y="49.5">C36</text>
<text x="168" y="50.9">100nF</text>
<text x="174.7" y="51.2">10K</text>
<text x="174.9" y="49.9">R28</text>
<text x="181.6" y="51.2">10K</text>
<text x="181.7" y="49.9">R29</text>
<text x="194.8" y="48.1">J8</text>
<text x="194.8" y="49.2">CONN_TOUCH</text>
<text x="215.6" y="48.6">C37</text>
<text x="215.6" y="49.9">100nF</text>
<text x="77.8" y="65.3">C41</text>
<text x="85" y="65.3">R30</text>
<text x="182.3" y="60.8">C40</text>
<text x="182.3" y="62.1">100nF</text>
<text x="77.8" y="66.7">100nF</text>
<text x="84.9" y="66.5">10K</text>
<text x="187.1" y="70.9">U8</text>
<text x="85.6" y="73.9">C43</text>
<text x="85.6" y="75.3">100nF</text>
<text x="171.9" y="73.1">C44</text>
<text x="171.9" y="74.5">100nF</text>
<text x="187.1" y="72.1">TXS0102DCUR</text>
<text x="204.6" y="77.2">R31</text>
<text x="208.6" y="77.2">10K</text>
<text x="221.5" y="73.1">C45</text>
<text x="221.5" y="74.5">100nF</text>
<text x="60.9" y="81.9">R39</text>
<text x="64.3" y="81.9">2K2</text>
<text x="77.3" y="82.2">2N7002</text>
<text x="78.7" y="80.8">Q5</text>
<text x="70.6" y="86.7">10K</text>
<text x="70.8" y="85.4">R38</text>
<text x="130.4" y="146.8">C47</text>
<text x="130.4" y="148.1">100nF</text>
<text x="166.1" y="149.5">100K</text>
<text x="166.2" y="148.1">R32</text>
<text x="172.7" y="149.5">2K2</text>
<text x="172.8" y="148.1">R33</text>
<text x="179" y="149.6">2K2</text>
<text x="179.1" y="148.3">R34</text>
<text x="73.5" y="152.4">ANT1</text>
<text x="73.7" y="153.8">NFC_ANTENNA</text>
<text x="103.8" y="155.4">C48</text>
<text x="107.7" y="155.4">100pF</text>
<text x="138.9" y="152.7">U9</text>
<text x="138.9" y="153.9">NT3H1101W0FHK</text>
<text x="123.2" y="160.2">C49</text>
<text x="123.2" y="161.4">13pF</text>
<text x="104.1" y="163.5">C50</text>
<text x="107.8" y="163.5">100pF</text>
<text x="164.6" y="167.3">C51</text>
<text x="164.6" y="168.7">100nF</text>
</g>
<g font-size="1.2" fill="#004080">
<text x="100.3" y="46.7">VCC</text>
<text x="100.3" y="49.4">LEDA</text>
<text x="100.3" y="52.1">CLK-</text>
<text x="100.3" y="54.9">CLK+</text>
<text x="100.3" y="57.6">D0-</text>
<text x="100.3" y="60.4">D0+</text>
<text x="100.3" y="65.8">RESET</text>
<text x="100.3" y="63.1">IOVCC</text>
<text x="100.3" y="71.3">LEDK2</text>
<text x="100.3" y="68.6">LEDK1</text>
<text x="100.3" y="76.8">GND1</text>
<text x="100.3" y="74.1">LEDK3</text>
<text x="187.9" y="75.9">VCCB</text>
<text x="196.8" y="75.9">VCCA</text>
<text x="100.3" y="79.6">GND2</text>
<text x="100.3" y="82.3">GND3</text>
<text x="187.9" y="78.6">GND</text>
<text x="187.9" y="81.3">B1</text>
<text x="198.5" y="78.6">CE</text>
<text x="198.7" y="81.3">A1</text>
<text x="100.3" y="85">GND4</text>
<text x="101.5" y="86.6" transform="rotate(-90 101.5 86.6)">16</text>
<text x="104.3" y="86.6" transform="rotate(-90 104.3 86.6)">17</text>
<text x="187.9" y="84.1">B2</text>
<text x="198.7" y="84.1">A2</text>
<text x="95.6" y="155.3">2</text>
<text x="139.8" y="157.6">VCC</text>
<text x="139.8" y="160.3">LA</text>
<text x="152.3" y="160.3">SDA</text>
<text x="152.4" y="157.6">SCL</text>
<text x="95.6" y="167.6">1</text>
<text x="139.8" y="163.1">LB</text>
<text x="139.8" y="165.8">VSS</text>
<text x="145.9" y="167.7">PAD</text>
<text x="151.4" y="165.8">VOUT</text>
<text x="153.2" y="163.1">FD</text>
</g>
<g font-size="1.2" fill="#f00">
<text x="73" y="52">&lt;7&gt;</text>
<text x="77.8" y="52">MIPI_DSI_CLK_N</text>
<text x="73.1" y="54.7">&lt;7&gt;</text>
<text x="73.7" y="57.5">&lt;7&gt;</text>
<text x="77.9" y="54.7">MIPI_DSI_CLK_P</text>
<text x="78.5" y="57.5">MIPI_DSI_D0_N</text>
<text x="148" y="58.2">&lt;7&gt;</text>
<text x="152.8" y="58.2">TOUCH_INT_B</text>
<text x="182.3" y="54.8">TOUCH_RESET_B 1</text>
<text x="216.7" y="54.8">TOUCH_SDA</text>
<text x="216.7" y="57.5">TOUCH_SCL</text>
<text x="73.7" y="60.2">&lt;7&gt;</text>
<text x="78.5" y="60.2">MIPI_DSI_D0_P</text>
<text x="88.3" y="64.9">DSI_RESET</text>
<text x="76.9" y="74.8">LEDK</text>
<text x="90" y="73.2">LEDK</text>
<text x="45.3" y="82.8">&lt;7&gt;</text>
<text x="50.1" y="82.8">LCD_BK_CTL</text>
<text x="156.2" y="83.9">&lt;6,7&gt;</text>
<text x="156.2" y="81.2">&lt;6,7&gt;</text>
<text x="162.1" y="83.9">I2C2_SCL</text>
<text x="162.1" y="81.2">I2C2_SDA</text>
<text x="209.2" y="80.4">TOUCH_SDA</text>
<text x="209.3" y="83.2">TOUCH_SCL</text>
<text x="184.6" y="157.5">I2C2_SCL</text>
<text x="184.6" y="160.3">I2C2_SDA</text>
<text x="193.3" y="157.5">&lt;6,7&gt;</text>
<text x="193.4" y="160.3">&lt;6,7&gt;</text>
<text x="184.6" y="163">NTAG_FD_INT</text>
<text x="196" y="163">&lt;7&gt;</text>
</g>
<text font-size="1" fill="#00f" x="76.4" y="83.3">S</text>
<g font-size=".9" fill="#00f">
<text x="72.1" y="83.3">G</text>
<text x="76.4" y="79.4">D</text>
</g>
</svg>
